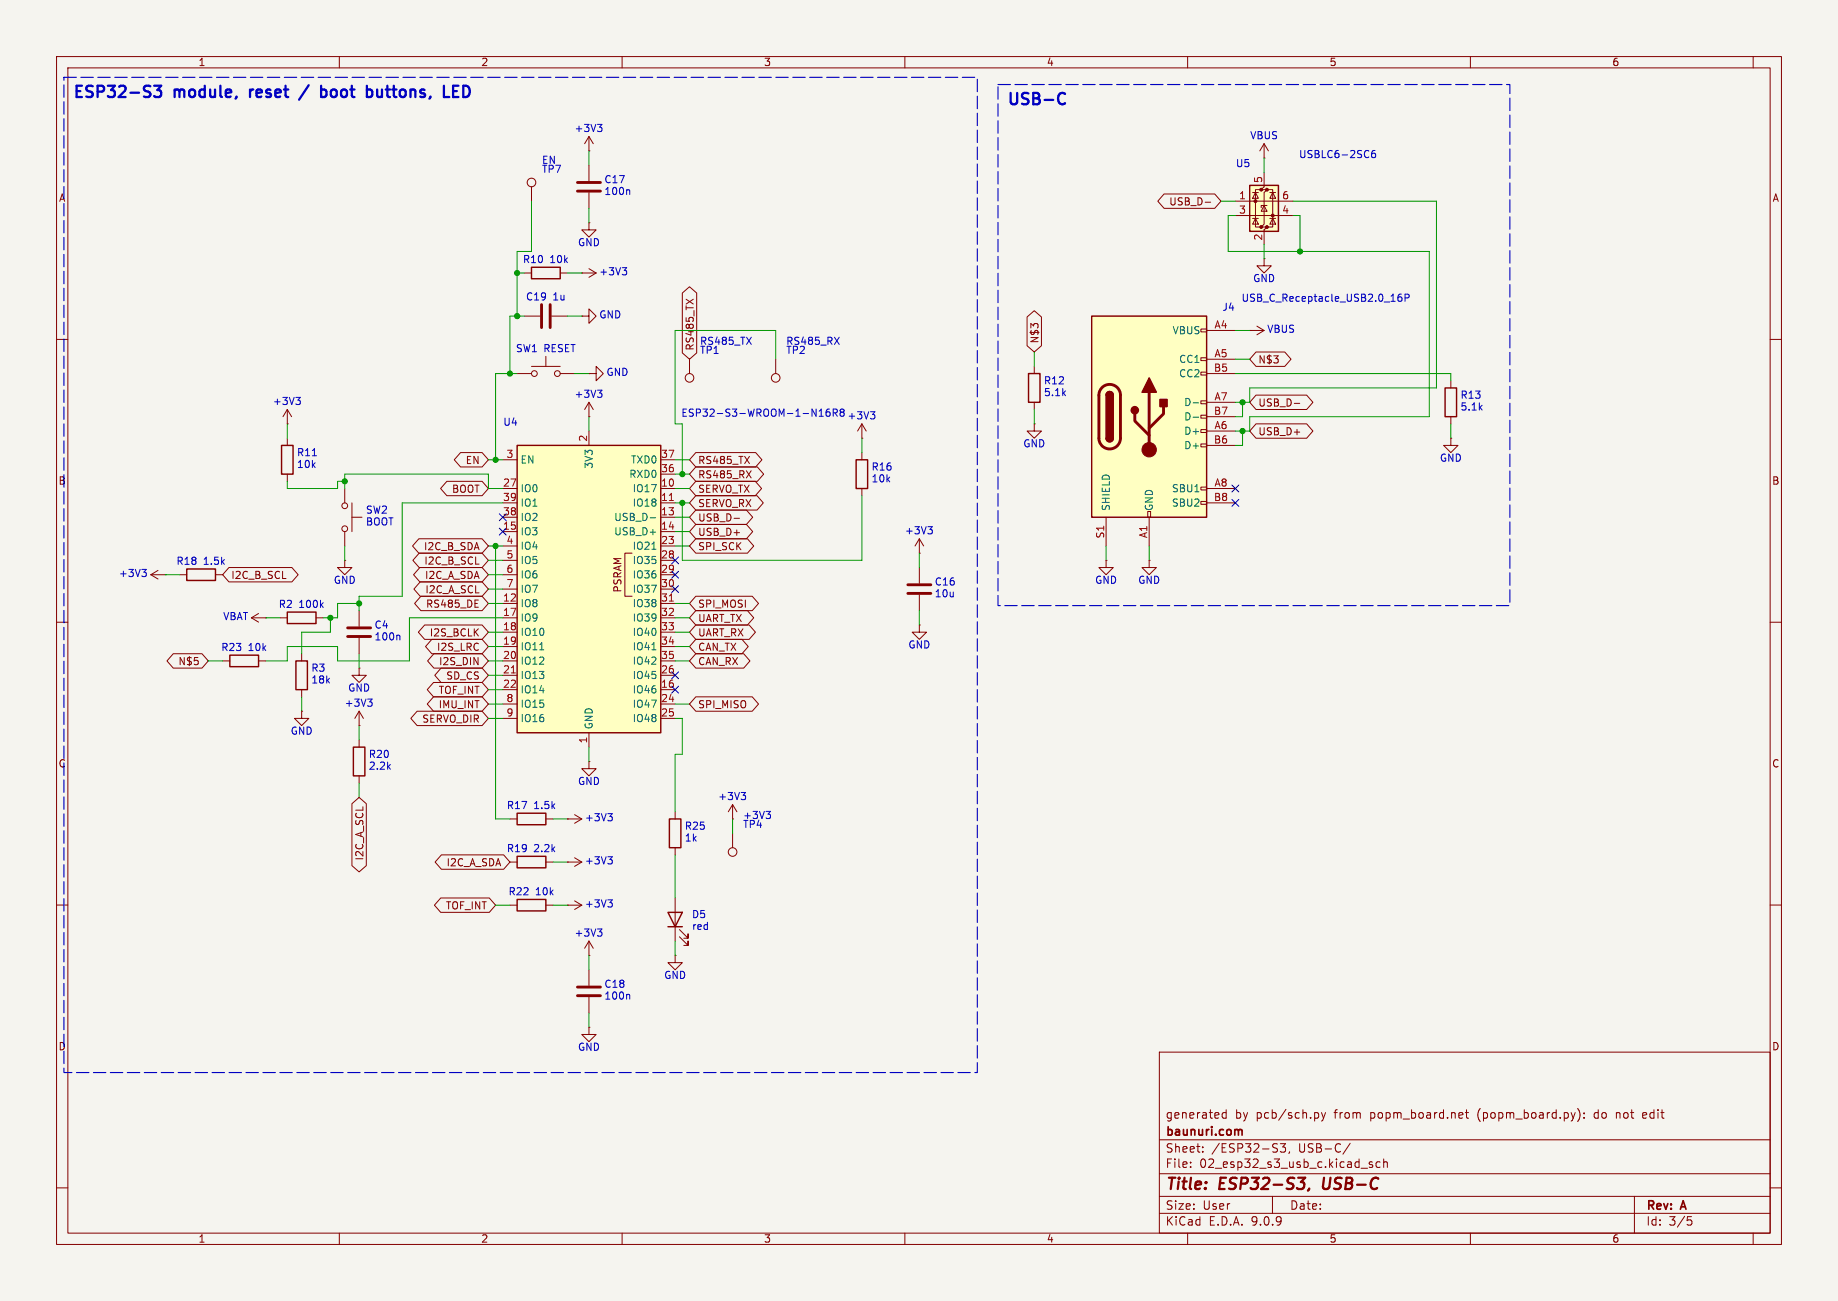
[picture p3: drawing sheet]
<svg xmlns="http://www.w3.org/2000/svg" width="325mm" height="230mm" viewBox="0 0 325 230" stroke-linecap="round" stroke-linejoin="round" font-family="sans-serif">
<path d="M0 0h325v230h-325z" fill="#f5f4ef" stroke="#f5f4ef" stroke-width=".18"/>
<g fill="none" stroke="#840000" stroke-width=".18">
<path d="M10 10h305v210h-305zM12 12h301v206h-301zM60 10v2M110 10v2M160 10v2M210 10v2M260 10v2M310 10v2M221 58.4h.1M221 58.4h2.5M222.2 57.7l1.3 .7M223.5 58.4l-1.3 .8"/>
<path d="M10 60h2M91.4 66h2.6M94 64.8h5.1M96.5 63v1.8M99.1 66h2.5M313 60h2M61 86.4v2.5M61 94v2.5M62.2 91.4h1.8M62.2 88.9v5.1M152.4 80v1.3M152.4 86.4v1.2"/>
<path d="M162.6 97.8h.1M162.6 95.3l-.8 1.2M162.6 95.3l.7 1.2M162.6 95.3v2.5M10 110h2M313 110h2M90.2 144.8h1.2M96.5 144.8h1.3M100.3 144.8h.1M100.3 144.8h2.6M101.6 144l1.3 .8M102.9 144.8l-1.3 .7"/>
<path d="M10 160h2M119.4 168.9v1.3h1.2l-1.2 1.3-1.3-1.3h1.3M119.4 168.9h.1M313 160h2M205 186h108v32h-108zM216.8 196.2v1.5M216.8 196.8l-.4-.1-.3 .3v.4l.1 .2h.6M232.6 196.7h.3l.3 .3-.1 .5-.5 .2M233.7 196.7l.3 1M234 197.7l-.1 .3-.2 .2M234.4 196.7l-.4 1M258.5 196.7l.2 .3-.7 .2"/>
<path d="M258.6 197.6l-.1 .1M259.1 196.7h.6M259.3 196.2v1.3l.4 .2M279 196a1.72 1.72 0 0 1 0 2.3M280.1 197.5v.2M280.1 196.8v.1M285.8 196.7v1M285.9 196.8h-.1M291 196.7h-.3l-.2 .2v.7l.5 .1M291.2 197l-.7 .2M10 210h2M60 218v2"/>
<path d="M110 218v2M160 218v2M205 214.5h108M205 211.5h108M205 207.5h108M205 201.5h108M210 218v2M210.5 206.2v.2M210.5 205.5v.1M212.7 203.5v.2M212.7 202.8v.1M225 211.5v3"/>
<path d="M225.6 203l.3 .3-.1 .2-.2 .2M225.7 202.2l.2 .1M226.4 202.2h.9l-.5 .6 .4 .1v.6l-.2 .2h-.4l-.2-.2M228 203.6l-.1 .3M238.7 202.1l-1.2 1.9M242.7 205.5l-.4-.1-.2 .2 .1 .2 .5 .2v.3h-.6M244 205.5l-.4-.1-.3 .3v.4l.2 .2h.5M244.7 205.5l.2-.1 .3 .1 .1 .9M244.7 204.9v1.5M260 218v2M289 211.5v6.5M298.4 215.1h.7"/>
<path d="M298.5 215.7h.4l.3 .2-.2 .6-.5 .1M310 218v2M313 210h2"/>
<circle cx="94.5" cy="66" r=".51"/>
<circle cx="98.6" cy="66" r=".51"/>
<circle cx="61" cy="89.4" r=".51"/>
<circle cx="61" cy="93.5" r=".51"/>
</g>
<path d="M229.5 208.2h1.3l-.8 .8M230.3 209l.3 .4v.4l-.4 .4M231.5 210.1l-.2 .4M234.1 208.2l-.2 1.6 .4 .4" fill="none" stroke="#840000" stroke-width=".4"/>
<path d="M219.1 199.8h.5v.9" fill="none" stroke="#840000" stroke-width=".3"/>
<path d="M151.4 81.3h2v5.1h-2zM91.4 143.8h5.1v2h-5.1z" fill="none" stroke="#840000" stroke-width=".25"/>
<path d="M91.4 78.7h25.4v50.8h-25.4z" fill="#ffffc2"/>
<path d="M49.8 78.7h2v5.1h-2zM91.4 78.7h25.4v50.8h-25.4zM181.9 66h2v5.1h-2zM255.5 68.6h2.1v5.1h-2.1zM33 100.6h5.1v2h-5.1zM40.6 115.8h5.1v2.1h-5.1zM52.3 116.8h2.1v5.1h-2.1zM62.5 132.1h2v5.1h-2zM118.1 161.3h2.5l-1.2 2.5zM118.1 163.8h2.5" fill="none" stroke="#840000" stroke-width=".25"/>
<g fill="none" stroke="#840000" stroke-width=".18">
<path d="M94 33v2.6M104.1 26.7h.1M104.1 24.1v2.6M104.1 24.1l-.7 1.3M104.1 24.1l.8 1.3M223.5 27.9h.1M223.5 25.4l-.7 1.3M223.5 25.4l.8 1.3M223.5 25.4v2.5M102.9 55.9h1.2v-1.3l1.3 1.3-1.3 1.3v-1.3M102.9 55.9h.1M102.9 48.3h.1"/>
<path d="M102.9 48.3h2.5M104.1 47.5l1.3 .8M105.4 48.3l-1.3 .7M50.8 74.9h.1M50.8 72.4v2.5M50.8 77.5v1.2M50.8 72.4l-.8 1.3M50.8 72.4l.8 1.3M104.1 73.7h.1M104.1 66h1.3v-1.2l1.3 1.2-1.3 1.3v-1.3M104.1 66h.1M104.1 71.1v2.6"/>
<path d="M104.1 76.2v2.5M104.1 71.1l-.7 1.3M104.1 71.1l.8 1.3M121.9 63.5v2.5M137.2 63.5v2.5M152.4 77.5h.1M152.4 74.9l-.8 1.3M152.4 74.9l.8 1.3M152.4 74.9v2.6M182.9 74.9v1.3h1.2l-1.2 1.3-1.3-1.3h1.3M182.9 74.9h.1M182.9 64.8v1.2"/>
<path d="M182.9 71.1v1.3M256.5 67.3v1.3M256.5 73.7v1.2M50.8 83.8v1.3M88.9 81.3h2.5M88.9 86.4h2.5M88.9 88.9h2.5M88.9 91.4h2.5M88.9 94h2.5M88.9 96.5h2.5M88.9 99.1h2.5M111.8 97.8h-1.3v7.6h1.3"/>
<path d="M116.8 81.3h2.6M116.8 86.4h2.6M116.8 88.9h2.6M116.8 91.4h2.6M116.8 94h2.6M116.8 96.5h2.6M116.8 99.1h2.6M116.8 83.8h2.6M26.7 101.6h2.5M26.7 101.6l1.2 .8M27.9 100.8l-1.2 .8M29.2 101.6h.1"/>
<path d="M31.7 101.6h1.3M38.1 101.6h1.3M39.4 116.8h1.2M44.4 109.2h2.6M44.4 109.2l1.3 .8M45.7 116.8h1.3M45.7 108.5l-1.3 .7M47 109.2h.1M53.3 115.6v1.2M88.9 101.6h2.5M88.9 104.1h2.5M88.9 106.7h2.5"/>
<path d="M88.9 109.2h2.5M88.9 111.8h2.5M88.9 114.3h2.5M88.9 116.8h2.5M88.9 119.4h2.5M116.8 101.6h2.6M116.8 104.1h2.6M116.8 106.7h2.6M116.8 109.2h2.6M116.8 111.8h2.6M116.8 114.3h2.6M116.8 116.8h2.6"/>
<path d="M116.8 119.4h2.6M162.6 110.5v1.3h1.2l-1.2 1.2-1.3-1.2h1.3M162.6 110.5h.1M162.6 100.3v2.8M162.6 105.2v2.8M53.3 121.9v1.3M63.5 130.8v1.3M63.5 137.2v1.2M88.9 121.9h2.5M88.9 124.5h2.5M88.9 127h2.5M104.1 134.6v1.3h1.3l-1.3 1.3-1.2-1.3h1.2"/>
<path d="M104.1 134.6h.1M104.1 129.5v2.6M116.8 121.9h2.6M116.8 124.5h2.6M116.8 127h2.6M100.3 152.4h.1M100.3 152.4h2.6M101.6 151.6l1.3 .8M101.6 159.3l1.3 .7M102.9 152.4l-1.3 .8M119.4 158.8v7.6M100.3 160h.1"/>
<path d="M100.3 160h2.6M102.9 160l-1.3 .8M104.1 168.9h.1M104.1 166.4v2.5M104.1 171.5v2.7M104.1 176.3v2.8M104.1 166.4l-.7 1.2M104.1 166.4l.8 1.2M120.1 165.6l1.6 1.5v-.7v.7h-.8M120.1 164.3l1.6 1.6v-.8v.8h-.8M104.1 181.6v1.3h1.3l-1.3 1.3-1.2-1.3h1.2M104.1 181.6h.1"/>
<circle cx="94" cy="32.3" r=".76"/>
<circle cx="121.9" cy="66.8" r=".76"/>
<circle cx="137.2" cy="66.8" r=".76"/>
</g>
<path d="M115 91.5h.9M115.3 97.1h.7M95.4 114.9h.8M115.3 114.9h.7" fill="none" stroke="#006464" stroke-width=".18"/>
<path d="M118.4 88.5h.7M90.4 119h.7M118.4 106.3h.7" fill="none" stroke="#a90000" stroke-width=".18"/>
<path d="M160.5 103.4h4.1M160.5 104.9h4.1M102.1 174.5h4.1M102.1 176h4.1" fill="none" stroke="#840000" stroke-width=".51"/>
<path d="M221 32.8h5.1v8.1h-5.1z" fill="#ffffc2"/>
<g fill="#840000" stroke="#840000" stroke-width=".18">
<circle cx="222" cy="35.6" r=".25"/>
<circle cx="223" cy="33.5" r=".25"/>
<circle cx="223" cy="40.1" r=".25"/>
<circle cx="224" cy="33.5" r=".25"/>
<circle cx="224" cy="40.1" r=".25"/>
<circle cx="225" cy="38.1" r=".25"/>
</g>
<g fill="none" stroke="#840000" stroke-width=".18">
<path d="M104.1 39.4v1.2h1.3l-1.3 1.3-1.2-1.3h1.2M104.1 39.4h.1M104.1 29.2v2.8M104.1 34v2.8M218.4 35.6h10.2M218.4 38.1h10.2M221.5 38.6h1M221.5 34h1M222 34l.5 1.1h-1zM222 38.6l.5 1h-1zM223 33.5h-1v6.6h1M223.5 30.5v2.5l-.5 .5h1l-.5 .5v5.6l-.5 .5h1l-.5 .5v2.6"/>
<path d="M223.5 36.3l.5 1h-1zM224 36.3h-1v.4M224 33.5h1v6.6h-1M224.5 38.6h1.1M224.5 34h1.1M225 34l.6 1.1h-1.1zM225 38.6l.6 1h-1.1zM92.7 48.3h1.3M92.7 55.9h2.8M97.5 55.9h2.8M99.1 48.3h1.2M223.5 45.7v1.3h1.3l-1.3 1.3-1.3-1.3h1.3"/>
<path d="M223.5 45.7h.1M256.5 77.5v1.2h1.3l-1.3 1.3-1.2-1.3h1.2M256.5 77.5h.1M61 99.1v1.2h1.2l-1.2 1.3-1.3-1.3h1.3M61 99.1h.1M195.6 99.1v1.2h1.2l-1.2 1.3-1.3-1.3h1.3M195.6 99.1h.1M203.2 99.1v1.2h1.3l-1.3 1.3-1.3-1.3h1.3M203.2 99.1h.1M49.5 109.2h1.3M55.9 109.2h1.2M63.5 108v2.7"/>
<path d="M63.5 112.8v2.8M53.3 125.7v1.3h1.3l-1.3 1.3-1.2-1.3h1.2M53.3 125.7h.1M63.5 128.3h.1M63.5 125.7l-.8 1.3M63.5 125.7l.8 1.3M63.5 125.7v2.6M90.2 152.4h1.2M96.5 152.4h1.3M129.5 144.8h.1M129.5 142.2l-.7 1.3M129.5 142.2l.8 1.3"/>
<path d="M129.5 142.2v2.6M90.2 160h1.2M96.5 160h1.3"/>
</g>
<path d="M221 32.8h5.1v8.1h-5.1zM94 47.2h5.1v2.1h-5.1zM50.8 108.2h5.1v2h-5.1zM91.4 159h5.1v2h-5.1zM91.4 151.4h5.1v2h-5.1z" fill="none" stroke="#840000" stroke-width=".25"/>
<path d="M102.1 32.3h4.1M102.1 33.8h4.1M95.8 53.9v4M97.3 53.9v4M61.5 111h4M61.5 112.5h4" fill="none" stroke="#840000" stroke-width=".51"/>
<path d="M193 55.9h20.4v35.5h-20.4z" fill="#ffffc2"/>
<g fill="none" stroke="#840000" stroke-width=".18">
<path d="M205.8 34.3h9l1.1 1.3-1.1 1.2h-9l-1.1-1.2zM213.1 35.7h1M120.6 51.8l1.3-1.1 1.3 1.1v10.6l-1.3 1.1-1.3-1.1zM181.6 56l1.3-1.1 1.3 1.1v5.1l-1.3 1.1-1.3-1.1zM212.3 58.2h1.1v.5h-1.1zM213.4 58.4h5M212.3 63.2h1.1v.6h-1.1zM212.3 65.8h1.1v.5h-1.1zM212.3 70.9h1.1v.5h-1.1zM212.3 73.4h1.1v.5h-1.1zM212.3 75.9h1.1v.6h-1.1zM212.3 78.5h1.1v.5h-1.1z"/>
<path d="M213.4 63.5h5M213.4 66h5M213.4 71.1h5M213.4 73.7h5M213.4 76.2h5M213.4 78.7h5M222.1 62.2h5.1l1.1 1.3-1.1 1.3h-5.1l-1.1-1.3zM222.1 69.9h8.9l1.2 1.2-1.2 1.3h-8.9l-1.1-1.3zM222.1 74.9h8.9l1.2 1.3-1.2 1.3h-8.9l-1.1-1.3zM228.9 71.3h.9M74.1 95.3h11.1l1.2 1.2-1.2 1.3h-11.1l-1.2-1.3zM74.1 97.8h11.1l1.2 1.3-1.2 1.2h-11.1l-1.1-1.2z"/>
<path d="M79 85.1h6.2l1.2 1.3-1.2 1.2h-6.2l-1.1-1.2zM81.4 80h3.8l1.2 1.3-1.2 1.3h-3.8l-1.1-1.3zM123 92.7h9l1.1 1.3-1.1 1.3h-9l-1.1-1.3zM123 85.1h10.6l1.1 1.3-1.1 1.2h-10.6l-1.1-1.2zM123 82.6h10.9l1.1 1.2-1.1 1.3h-10.9l-1.1-1.3zM123 80h10.6l1.1 1.3-1.1 1.3h-10.6l-1.1-1.3zM123 87.6h10.9l1.1 1.3-1.1 1.3h-10.9l-1.1-1.3zM123 95.3h9.2l1.1 1.2-1.1 1.3h-9.2l-1.1-1.3zM123 90.2h9l1.1 1.2-1.1 1.3h-9l-1.1-1.3zM129.8 91.6h1M132 83.2l.8 1.3M132.8 83.2l-.8 1.3"/>
<path d="M195.6 91.4v5.1M202.9 90.4h.6v1h-.6zM203.2 91.4v5.1M212.3 86.1h1.1v.5h-1.1zM212.3 88.6h1.1v.6h-1.1zM213.4 86.4h5M213.4 88.9h5M30.6 115.6h5.1l1.1 1.2-1.1 1.3h-5.1l-1.1-1.3zM40.5 100.3h11.1l1.1 1.3-1.1 1.3h-11.1l-1.1-1.3zM63.5 118.1v1.3h1.3l-1.3 1.3-1.3-1.3h1.3M63.5 118.1h.1M74.2 100.3h11l1.2 1.3-1.2 1.3h-11l-1.1-1.3z"/>
<path d="M74.3 102.9h10.9l1.2 1.2-1.2 1.3h-10.9l-1.1-1.3zM74.4 105.4h10.8l1.2 1.3-1.2 1.3h-10.8l-1.1-1.3zM75.1 110.5h10.1l1.2 1.3-1.2 1.2h-10.1l-1.1-1.2zM76.4 113h8.8l1.2 1.3-1.2 1.3h-8.8l-1.2-1.3zM76.7 115.6h8.5l1.2 1.2-1.2 1.3h-8.5l-1.1-1.3zM78 118.1h7.2l1.2 1.3-1.2 1.3h-7.2l-1.1-1.3zM84 107.4h.6M84 106.1h.6M123 115.6h8.5l1.1 1.2-1.1 1.3h-8.5l-1.1-1.3zM123 105.4h10l1.1 1.3-1.1 1.3h-10l-1.1-1.3zM123 108h9.2l1.1 1.2-1.1 1.3h-9.2l-1.1-1.3zM123 110.5h9.5l1.1 1.3-1.1 1.2h-9.5l-1.1-1.2z"/>
<path d="M123 113h8.2l1.1 1.3-1.1 1.3h-8.2l-1.1-1.3zM73.8 125.7h11.4l1.2 1.3-1.2 1.3h-11.4l-1.2-1.3zM76.7 123.2h8.5l1.2 1.3-1.2 1.2h-8.5l-1.2-1.2zM76.7 120.7h8.5l1.2 1.2-1.2 1.3h-8.5l-1.2-1.3zM123 123.2h10l1.1 1.3-1.1 1.2h-10l-1.1-1.2zM62.2 142.1l1.3-1.1 1.3 1.1v10.9l-1.3 1.1-1.3-1.1zM77.9 158.8h8.6l1.1 1.2-1.1 1.3h-8.6l-1.1-1.3zM78 151.1h11.1l1.1 1.3-1.1 1.3h-11.1l-1.1-1.3zM119.4 143.5v1.3M119.4 149.9v1.2M129.5 147.3v2.6"/>
<circle cx="129.5" cy="150.6" r=".76"/>
</g>
<path d="M193 55.9h20.4v35.5h-20.4zM195.6 69.9a.64 .64 0 0 1 .6-.7 .64 .64 0 0 1 .6 .7M195.6 77.5a.64 .64 0 0 0 .6 .6 .64 .64 0 0 0 .6-.6M118.4 144.8h2v5.1h-2z" fill="none" stroke="#840000" stroke-width=".25"/>
<path d="M194.9 68.5a1.9 1.9 0 0 1 2-.4 1.9 1.9 0 0 1 1.2 1.8v7.6a1.91 1.91 0 0 1-1.9 1.9 1.91 1.91 0 0 1-1.9-1.9v-7.8l.2-.6zM200.7 73.2v1.2l2.5 2.6M203.2 69.3v10.2M205.7 71.9v1.3l-2.5 2.5" fill="none" stroke="#840000" stroke-width=".51"/>
<g fill="#840000" stroke="#840000" stroke-width=".25">
<path d="M195.6 69.9h1.2v7.6h-1.2z"/>
<path d="M195.8 69.4a.64 .64 0 0 1 .7-.1 .64 .64 0 0 1 .3 .6h-1.2z"/>
<path d="M195.6 77.5h1.2a.64 .64 0 0 1-.6 .6 .64 .64 0 0 1-.6-.6z"/>
<path d="M203.2 66.8l1.3 2.5h-2.6z"/>
<path d="M205.1 70.6h1.3v1.3h-1.3z"/>
<circle cx="200.7" cy="72.5" r=".63"/>
</g>
<circle cx="203.2" cy="79.5" r="1.27" fill="#840000" stroke="#840000" stroke-width=".18"/>
<path d="M211 71.2h.9M211 73.8h.9" fill="none" stroke="#006464" stroke-width=".18"/>
<g fill="none" stroke="#009600" stroke-width=".18">
<path d="M94 35.6v8.9h-2.6v11.4M104.1 26.7v2.5M104.1 36.8v2.6M215.9 35.6h2.5M218.4 38.1h-1.2v6.4h35.5v29.2h-31.7v2.5h-2.6M223.5 27.9v2.6M228.6 35.6h25.4v33h-33v2.5h-2.6M228.6 38.1h1.3v6.4M91.4 48.3h1.3M92.7 55.9h-2.5v10.1M100.3 48.3h2.6M100.3 55.9h2.6"/>
<path d="M218.4 58.4h2.6M223.5 43.2v2.5M50.8 74.9v2.6M91.4 66h-3.8v15.3M101.6 66h2.5M104.1 73.7v2.5M137.2 63.5v-5.1h-17.8v16.5h1.2v8.9M152.4 77.5v2.5M182.9 62.2v2.6M182.9 72.4v2.5M218.4 66h38.1v1.3M218.4 63.5h2.6"/>
<path d="M219.7 71.1v2.6h-1.3M219.7 76.2v2.5h-1.3M256.5 74.9v2.6M50.8 85.1v1.3h8.9v-1.3h1.3M61 86.4v-2.6h25.4v2.6h2.5M61 96.5v2.6M86.4 96.5h2.5M86.4 99.1h2.5M86.4 81.3h2.5M87.6 96.5v48.3h2.6M88.9 88.9h-17.8v16.5h-7.6v2.6M119.4 94h2.5"/>
<path d="M119.4 88.9h2.5M119.4 91.4h2.5M119.4 96.5h2.5M119.4 86.4h2.5M119.4 81.3h2.5M119.4 83.8h2.5M152.4 87.6v11.5h-31.8v-10.2M162.6 97.8v2.5M195.6 96.5v2.6M203.2 96.5v2.6M29.2 101.6h2.5M36.8 116.8h2.6"/>
<path d="M47 109.2h2.5M58.4 109.2v2.6h-5.1v3.8M63.5 106.7h-3.8v2.5h-2.6M63.5 115.6v2.5M86.4 101.6h2.5M86.4 104.1h2.5M86.4 106.7h2.5M86.4 111.8h2.5M86.4 116.8h2.5M86.4 114.3h2.5M86.4 119.4h2.5M88.9 109.2h-16.5v7.6h-12.7v-2.5h-8.9v2.5h-3.8"/>
<path d="M119.4 106.7h2.5M119.4 109.2h2.5M119.4 111.8h2.5M119.4 116.8h2.5M119.4 114.3h2.5M162.6 108v2.5M53.3 123.2v2.5M63.5 128.3v2.5M63.5 138.4v2.6M86.4 121.9h2.5M86.4 124.5h2.5M86.4 127h2.5"/>
<path d="M104.1 132.1v2.5M119.4 127h1.2v6.4h-1.2v10.1M119.4 124.5h2.5M97.8 152.4h2.5M97.8 144.8h2.5M119.4 151.1v7.7M129.5 144.8v2.5M87.6 160h2.6M97.8 160h2.5M104.1 168.9v2.6M104.1 179.1v2.5M119.4 166.4v2.5"/>
</g>
<g fill="none" stroke="#000084" stroke-width=".18">
<path d="M88.3 93.4l1.2 1.2M88.3 90.8l1.2 1.3M89.5 93.4l-1.2 1.2M89.5 90.8l-1.2 1.3M118.8 98.5l1.2 1.2M120 98.5l-1.2 1.2M217.8 88.3l1.2 1.2M217.8 85.8l1.2 1.2M219 88.3l-1.2 1.2M219 85.8l-1.2 1.2M118.8 101l1.2 1.2M118.8 118.8l1.2 1.2"/>
<path d="M118.8 103.5l1.2 1.3M120 101l-1.2 1.2M120 118.8l-1.2 1.2M120 103.5l-1.2 1.3M118.8 121.3l1.2 1.2M120 121.3l-1.2 1.2"/>
</g>
<g fill="none" stroke="#0000c2" stroke-width=".18">
<path d="M105.7 22h.7l-.4 .5M106.2 22.5l.2 .2v.3l-.2 .3M111.2 33.5l.1 .2v.7M243.1 26.6l-.3 .1a.86 .86 0 0 0 0 1.2l.4-.2v-.4l-.2-.2h-.4l-.1 .2M110 47.3h.8l-.4 .5M110.6 47.8l.2 .2v.4l-.2 .2M147.5 59.6l.9 1.3M148.4 59.6l-.9 1.3M247.8 52l-.4 .1a.86 .86 0 0 0 0 1.2l.4-.2 .1-.4-.2-.2h-.4l-.1 .2M248.4 52.7l.7-.1 .1-.2-.1-.3-.7-.1v1.3M52.3 70.2h.8l-.4 .5M52.9 70.7l.2 .3v.3l-.2 .2"/>
<path d="M105.7 69h.7l-.4 .5M106.2 69.5l.2 .2v.3l-.2 .2M144.9 73.6h.7M144.9 72.7l.3-.4v1.3M146.7 72.3l-.4 .1a.86 .86 0 0 0 0 1.2l.4-.1 .1-.5-.3-.2-.3 .1-.1 .1M147.3 73l.6-.1 .2-.2-.1-.3-.7-.1v1.3M147.6 73l.5 .6M148.8 72.9l-.3 .2 .1 .4 .4 .1 .3-.3M148.8 72.9h.2M149 72.9l.3 .2M149.3 72.6l-.3-.3-.3 .1-.2 .2 .3 .3M149.3 72.6l-.3 .3"/>
<path d="M153.9 72.8h.8l-.4 .5M154.5 73.3l.2 .2v.3l-.2 .3M55.2 80.6h.8M164.1 93.1h.8l-.5 .5M164.6 93.6l.3 .2v.3l-.3 .3M25.1 100.7h.8l-.5 .4M25.6 101.1l.3 .3v.3l-.3 .2M70.5 112.3l.2 .2v.6M65 123.6h.8l-.4 .5M65.6 124.1l.2 .2v.3l-.2 .3M107.5 143.8h.8l-.5 .5M107.5 159.1h.8l-.5 .5"/>
<path d="M107.5 151.5h.8l-.5 .4M108 144.3l.3 .3v.3l-.3 .2M108 151.9l.3 .3v.3l-.3 .2M108 159.6l.3 .2v.3l-.3 .3M131.1 140.1h.7l-.4 .5M131.6 140.6l.2 .2v.3l-.2 .3M135.5 143.4h.7l-.4 .5M136 143.9l.2 .3v.3l-.2 .2M105.7 164.2h.7l-.4 .5M106.2 164.7l.2 .3v.3l-.2 .2M111.2 175.8l.1 .2v.6"/>
</g>
<path d="M27.3 15.2h1.2l-.7 .7a.54 .54 0 0 1 .7 .4v.5l-.2 .3-.8 .1-.2-.2M44.2 15.8v1.4M44.3 16l-.1 .2M54.6 15.1l-1.7 2.5M56.8 15.9l.6-.1 .3 .4v.6l-.2 .3-.1 .1-.6-.1M56.8 15.2v2M66.7 15.8l.1 1.3 .2 .1 .4-.1M80.1 16.1h.7M81.1 15.2h-1v2h1M187.5 16.5a.7 .7 0 0 1 .8 .1M188.3 18.2a.7 .7 0 0 1-.8 .1" fill="none" stroke="#0000c2" stroke-width=".4"/>
<path d="M11.3 13.7h161.5v175.9h-161.5zM176.5 14.9h90.5v92.2h-90.5z" fill="none" stroke="#0000c2" stroke-width=".2" stroke-dasharray="2.2 .8"/>
<g fill="#009600" stroke="#009600" stroke-width=".18">
<circle cx="58.4" cy="109.2" r=".46"/>
<circle cx="61" cy="85.1" r=".46"/>
<circle cx="87.6" cy="81.3" r=".46"/>
<circle cx="63.5" cy="106.7" r=".46"/>
<circle cx="87.6" cy="96.5" r=".46"/>
<circle cx="90.2" cy="66" r=".46"/>
<circle cx="120.6" cy="83.8" r=".46"/>
<circle cx="120.6" cy="88.9" r=".46"/>
<circle cx="219.7" cy="71.1" r=".46"/>
<circle cx="219.7" cy="76.2" r=".46"/>
<circle cx="229.9" cy="44.5" r=".46"/>
<circle cx="91.4" cy="48.3" r=".46"/>
<circle cx="91.4" cy="55.9" r=".46"/>
</g>
<g font-size="2.8" fill="#0000c2">
<text x="12.8" y="17.4">ESP32-S3</text>
<text x="30.9" y="17.4">module,</text>
<text x="45.1" y="17.4">reset</text>
<text x="59.2" y="17.4">boot</text>
<text x="68.1" y="17.4">buttons,</text>
<text x="82.6" y="17.4">LED</text>
<text x="178" y="18.7">USB-C</text>
</g>
<g font-size="2.8" fill="#840000">
<text x="206" y="210.9">Title:</text>
<text x="215.7" y="210.9">ESP32-S3,</text>
<text x="234.7" y="210.9">USB-C</text>
</g>
<g font-size="2.1" fill="#840000">
<text x="206" y="198">generated</text>
<text x="218.4" y="198">by</text>
<text x="222.2" y="198">pcb/sch.py</text>
<text x="236.1" y="198">from</text>
<text x="242.6" y="198">popm_board.net</text>
<text x="261.6" y="198">(popm_board.py):</text>
<text x="282.4" y="198">do</text>
<text x="286.5" y="198">not</text>
<text x="291.3" y="198">edit</text>
<text x="206" y="204">Sheet:</text>
<text x="206" y="201.2">baunuri.com</text>
<text x="214.2" y="204">/ESP32-S3,</text>
<text x="229.7" y="204">USB-C/</text>
<text x="206" y="206.7">File:</text>
<text x="212.1" y="206.7">02_esp32_s3_usb_c.kicad_sch</text>
<text x="206" y="214.1">Size:</text>
<text x="212.7" y="214.1">User</text>
<text x="228" y="214.1">Date:</text>
<text x="291" y="214.3">Rev:</text>
<text x="297.4" y="214.3">A</text>
<text x="206" y="216.9">KiCad</text>
<text x="213.7" y="216.9">E.D.A.</text>
<text x="221.3" y="216.9">9.0.9</text>
<text x="291" y="216.9">Id:</text>
<text x="295.1" y="216.9">3/5</text>
</g>
<g font-size="1.8" fill="#840000">
<text x="35" y="11.9">1</text>
<text x="85" y="11.9">2</text>
<text x="135" y="11.9">3</text>
<text x="185" y="11.9">4</text>
<text x="235" y="11.9">5</text>
<text x="285" y="11.9">6</text>
<text x="10.3" y="35.9">A</text>
<text x="313.3" y="35.9">A</text>
<text x="206.6" y="36.5">USB_D-</text>
<text x="122.9" y="62.1" transform="rotate(-90 122.9 62.1)">RS485_TX</text>
<text x="183.8" y="60.8" transform="rotate(-90 183.8 60.8)">N$3</text>
<text x="222.4" y="64.5">N$3</text>
<text x="222.4" y="72.1">USB_D-</text>
<text x="222.4" y="77.2">USB_D+</text>
<text x="82.2" y="82.2">EN</text>
<text x="123.3" y="82.2">RS485_TX</text>
<text x="10.3" y="85.9">B</text>
<text x="79.8" y="87.3">BOOT</text>
<text x="123.3" y="87.3">SERVO_TX</text>
<text x="123.3" y="84.8">RS485_RX</text>
<text x="123.3" y="89.9">SERVO_RX</text>
<text x="313.3" y="85.9">B</text>
<text x="123.3" y="94.9">USB_D+</text>
<text x="123.3" y="92.4">USB_D-</text>
<text x="74.9" y="97.5">I2C_B_SDA</text>
<text x="74.9" y="100">I2C_B_SCL</text>
<text x="123.3" y="97.5">SPI_SCK</text>
<text x="40.8" y="102.6">I2C_B_SCL</text>
<text x="75.1" y="102.6">I2C_A_SDA</text>
<text x="75.1" y="105.1">I2C_A_SCL</text>
<text x="75.2" y="107.6">RS485_DE</text>
<text x="110.1" y="104.8" transform="rotate(-90 110.1 104.8)">PSRAM</text>
<text x="123.3" y="107.6">SPI_MOSI</text>
<text x="75.9" y="112.7">I2S_BCLK</text>
<text x="123.3" y="110.2">UART_TX</text>
<text x="123.3" y="112.7">UART_RX</text>
<text x="31.4" y="117.8">N$5</text>
<text x="77.2" y="115.3">I2S_LRC</text>
<text x="77.5" y="117.8">I2S_DIN</text>
<text x="123.3" y="117.8">CAN_RX</text>
<text x="123.3" y="115.3">CAN_TX</text>
<text x="77.5" y="125.4">IMU_INT</text>
<text x="77.5" y="122.9">TOF_INT</text>
<text x="78.8" y="120.3">SD_CS</text>
<text x="123.3" y="125.4">SPI_MISO</text>
<text x="74.6" y="128">SERVO_DIR</text>
<text x="10.3" y="135.9">C</text>
<text x="313.3" y="135.9">C</text>
<text x="64.5" y="152.2" transform="rotate(-90 64.5 152.2)">I2C_A_SCL</text>
<text x="78.9" y="153.4">I2C_A_SDA</text>
<text x="78.7" y="161">TOF_INT</text>
<text x="10.3" y="185.9">D</text>
<text x="313.3" y="185.9">D</text>
<text x="35" y="219.9">1</text>
<text x="85" y="219.9">2</text>
<text x="135" y="219.9">3</text>
<text x="185" y="219.9">4</text>
<text x="235" y="219.9">5</text>
<text x="285" y="219.9">6</text>
</g>
<g font-size="1.8" fill="#0000c2">
<text x="101.5" y="23.4">+3V3</text>
<text x="95.7" y="29">EN</text>
<text x="218.4" y="29.6">U5</text>
<text x="221" y="24.7">VBUS</text>
<text x="229.6" y="28">USBLC6-2SC6</text>
<text x="95.7" y="30.6">TP7</text>
<text x="106.8" y="34.8">100n</text>
<text x="106.8" y="32.5">C17</text>
<text x="92.4" y="46.6">R10</text>
<text x="97.2" y="46.6">10k</text>
<text x="102.1" y="43.9">GND</text>
<text x="92.9" y="53.2">C19</text>
<text x="97.8" y="53.2">1u</text>
<text x="105.9" y="48.9">+3V3</text>
<text x="219.4" y="53.4">USB_C_Receptacle_USB2.0_16P</text>
<text x="221.5" y="50.2">GND</text>
<text x="105.9" y="56.5">GND</text>
<text x="216.1" y="55">J4</text>
<text x="224" y="59">VBUS</text>
<text x="91.1" y="62.3">SW1 RESET</text>
<text x="123.7" y="62.7">TP1</text>
<text x="123.7" y="61.1">RS485_TX</text>
<text x="138.9" y="62.7">TP2</text>
<text x="138.9" y="61.1">RS485_RX</text>
<text x="48.2" y="71.7">+3V3</text>
<text x="101.5" y="70.4">+3V3</text>
<text x="107.1" y="66.7">GND</text>
<text x="184.5" y="68">R12</text>
<text x="184.5" y="70.4">5.1k</text>
<text x="258.2" y="70.6">R13</text>
<text x="88.9" y="75.4">U4</text>
<text x="120.4" y="73.8">ESP32-S3-WROOM-1-N16R8</text>
<text x="149.8" y="74.2">+3V3</text>
<text x="258.2" y="72.9">5.1k</text>
<text x="52.4" y="83.1">10k</text>
<text x="52.4" y="80.7">R11</text>
<text x="154" y="83.3">R16</text>
<text x="180.8" y="79.4">GND</text>
<text x="254.5" y="82">GND</text>
<text x="154" y="85.6">10k</text>
<text x="64.6" y="93.2">BOOT</text>
<text x="64.6" y="90.9">SW2</text>
<text x="159.9" y="94.5">+3V3</text>
<text x="31.1" y="99.9">R18</text>
<text x="36" y="99.9">1.5k</text>
<text x="20.9" y="102.2">+3V3</text>
<text x="49.2" y="107.6">R2</text>
<text x="52.8" y="107.6">100k</text>
<text x="58.9" y="103.5">GND</text>
<text x="165.2" y="103.6">C16</text>
<text x="165.2" y="105.9">10u</text>
<text x="193.5" y="103.5">GND</text>
<text x="201.2" y="103.5">GND</text>
<text x="39.4" y="109.8">VBAT</text>
<text x="66.1" y="113.5">100n</text>
<text x="66.1" y="111.2">C4</text>
<text x="39" y="115.2">R23</text>
<text x="43.9" y="115.2">10k</text>
<text x="55" y="118.8">R3</text>
<text x="160.5" y="115">GND</text>
<text x="55" y="121.2">18k</text>
<text x="60.9" y="125">+3V3</text>
<text x="61.5" y="122.6">GND</text>
<text x="51.3" y="130.2">GND</text>
<text x="65.1" y="134.1">R20</text>
<text x="65.1" y="136.4">2.2k</text>
<text x="89.5" y="143.1">R17</text>
<text x="94.4" y="143.1">1.5k</text>
<text x="102.1" y="139.1">GND</text>
<text x="126.9" y="141.5">+3V3</text>
<text x="103.3" y="145.4">+3V3</text>
<text x="121" y="149.1">1k</text>
<text x="121" y="146.8">R25</text>
<text x="131.3" y="146.5">TP4</text>
<text x="131.3" y="144.9">+3V3</text>
<text x="89.5" y="150.7">R19</text>
<text x="94.4" y="150.7">2.2k</text>
<text x="103.3" y="153">+3V3</text>
<text x="89.8" y="158.4">R22</text>
<text x="94.7" y="158.4">10k</text>
<text x="103.3" y="160.6">+3V3</text>
<text x="101.5" y="165.7">+3V3</text>
<text x="122.3" y="162.4">D5</text>
<text x="122.3" y="164.7">red</text>
<text x="117.3" y="173.4">GND</text>
<text x="106.8" y="174.7">C18</text>
<text x="106.8" y="177">100n</text>
<text x="102.1" y="186.1">GND</text>
</g>
<g font-size="1.8" fill="#a90000">
<text x="219" y="35.3">1</text>
<text x="223.3" y="32.5" transform="rotate(-90 223.3 32.5)">5</text>
<text x="226.6" y="35.3">6</text>
<text x="219" y="37.8">3</text>
<text x="226.6" y="37.8">4</text>
<text x="223.3" y="42.6" transform="rotate(-90 223.3 42.6)">2</text>
<text x="214.6" y="58.2">A4</text>
<text x="214.6" y="65.8">B5</text>
<text x="214.6" y="63.2">A5</text>
<text x="214.6" y="70.9">A7</text>
<text x="214.6" y="73.4">B7</text>
<text x="214.6" y="75.9">A6</text>
<text x="89.5" y="81">3</text>
<text x="103.9" y="78.2" transform="rotate(-90 103.9 78.2)">2</text>
<text x="116.8" y="81">37</text>
<text x="116.8" y="83.6">36</text>
<text x="214.6" y="78.5">B6</text>
<text x="88.9" y="86.1">27</text>
<text x="88.9" y="88.6">39</text>
<text x="116.8" y="86.1">10</text>
<text x="116.8" y="88.6">11</text>
<text x="214.6" y="88.6">B8</text>
<text x="214.6" y="86.1">A8</text>
<text x="88.9" y="91.2">38</text>
<text x="88.9" y="93.7">15</text>
<text x="116.8" y="91.2">13</text>
<text x="116.8" y="93.7">14</text>
<text x="195.3" y="95.3" transform="rotate(-90 195.3 95.3)">S1</text>
<text x="202.9" y="95.2" transform="rotate(-90 202.9 95.2)">A1</text>
<text x="89.5" y="96.3">4</text>
<text x="89.5" y="98.8">5</text>
<text x="89.5" y="101.3">6</text>
<text x="116.8" y="96.3">23</text>
<text x="116.8" y="98.8">28</text>
<text x="116.8" y="101.3">29</text>
<text x="88.9" y="106.4">12</text>
<text x="89.5" y="103.9">7</text>
<text x="116.8" y="103.9">30</text>
<text x="116.8" y="106.4">31</text>
<text x="88.9" y="109">17</text>
<text x="88.9" y="111.5">18</text>
<text x="116.8" y="109">32</text>
<text x="116.8" y="111.5">33</text>
<text x="88.9" y="114">19</text>
<text x="88.9" y="116.6">20</text>
<text x="88.9" y="119.1">21</text>
<text x="116.8" y="114">34</text>
<text x="116.8" y="116.6">35</text>
<text x="116.8" y="119.1">26</text>
<text x="88.9" y="121.7">22</text>
<text x="89.5" y="124.2">8</text>
<text x="116.8" y="121.7">16</text>
<text x="116.8" y="124.2">24</text>
<text x="89.5" y="126.7">9</text>
<text x="103.9" y="131.5" transform="rotate(-90 103.9 131.5)">1</text>
<text x="116.8" y="126.7">25</text>
</g>
<g font-size="1.8" fill="#006464">
<text x="207.2" y="59.3">VBUS</text>
<text x="208.4" y="64.4">CC1</text>
<text x="208.4" y="66.9">CC2</text>
<text x="209.3" y="72">D-</text>
<text x="209.3" y="74.5">D-</text>
<text x="209.3" y="77.1">D+</text>
<text x="91.9" y="82.1">EN</text>
<text x="105" y="83" transform="rotate(-90 105 83)">3V3</text>
<text x="111.5" y="82.1">TXD0</text>
<text x="209.3" y="79.6">D+</text>
<text x="91.9" y="87.2">IO0</text>
<text x="91.9" y="89.8">IO1</text>
<text x="111.2" y="84.7">RXD0</text>
<text x="111.8" y="87.2">IO17</text>
<text x="111.8" y="89.8">IO18</text>
<text x="207.1" y="87.2">SBU1</text>
<text x="207.1" y="89.8">SBU2</text>
<text x="91.9" y="92.3">IO2</text>
<text x="91.9" y="94.8">IO3</text>
<text x="108.5" y="92.3">USB_D-</text>
<text x="108.5" y="94.8">USB_D+</text>
<text x="196.4" y="90.4" transform="rotate(-90 196.4 90.4)">SHIELD</text>
<text x="204.1" y="90.4" transform="rotate(-90 204.1 90.4)">GND</text>
<text x="91.9" y="97.4">IO4</text>
<text x="91.9" y="99.9">IO5</text>
<text x="111.8" y="97.4">IO21</text>
<text x="111.8" y="99.9">IO35</text>
<text x="91.9" y="102.5">IO6</text>
<text x="91.9" y="105">IO7</text>
<text x="91.9" y="107.5">IO8</text>
<text x="111.8" y="102.5">IO36</text>
<text x="111.8" y="105">IO37</text>
<text x="111.8" y="107.5">IO38</text>
<text x="91.9" y="110.1">IO9</text>
<text x="91.9" y="112.6">IO10</text>
<text x="111.8" y="110.1">IO39</text>
<text x="111.8" y="112.6">IO40</text>
<text x="91.9" y="115.2">IO11</text>
<text x="91.9" y="117.7">IO12</text>
<text x="111.8" y="115.2">IO41</text>
<text x="111.8" y="117.7">IO42</text>
<text x="91.9" y="120.2">IO13</text>
<text x="91.9" y="122.8">IO14</text>
<text x="91.9" y="125.3">IO15</text>
<text x="111.8" y="120.2">IO45</text>
<text x="111.8" y="122.8">IO46</text>
<text x="111.8" y="125.3">IO47</text>
<text x="91.9" y="127.9">IO16</text>
<text x="105" y="129" transform="rotate(-90 105 129)">GND</text>
<text x="111.8" y="127.9">IO48</text>
</g>
</svg>
